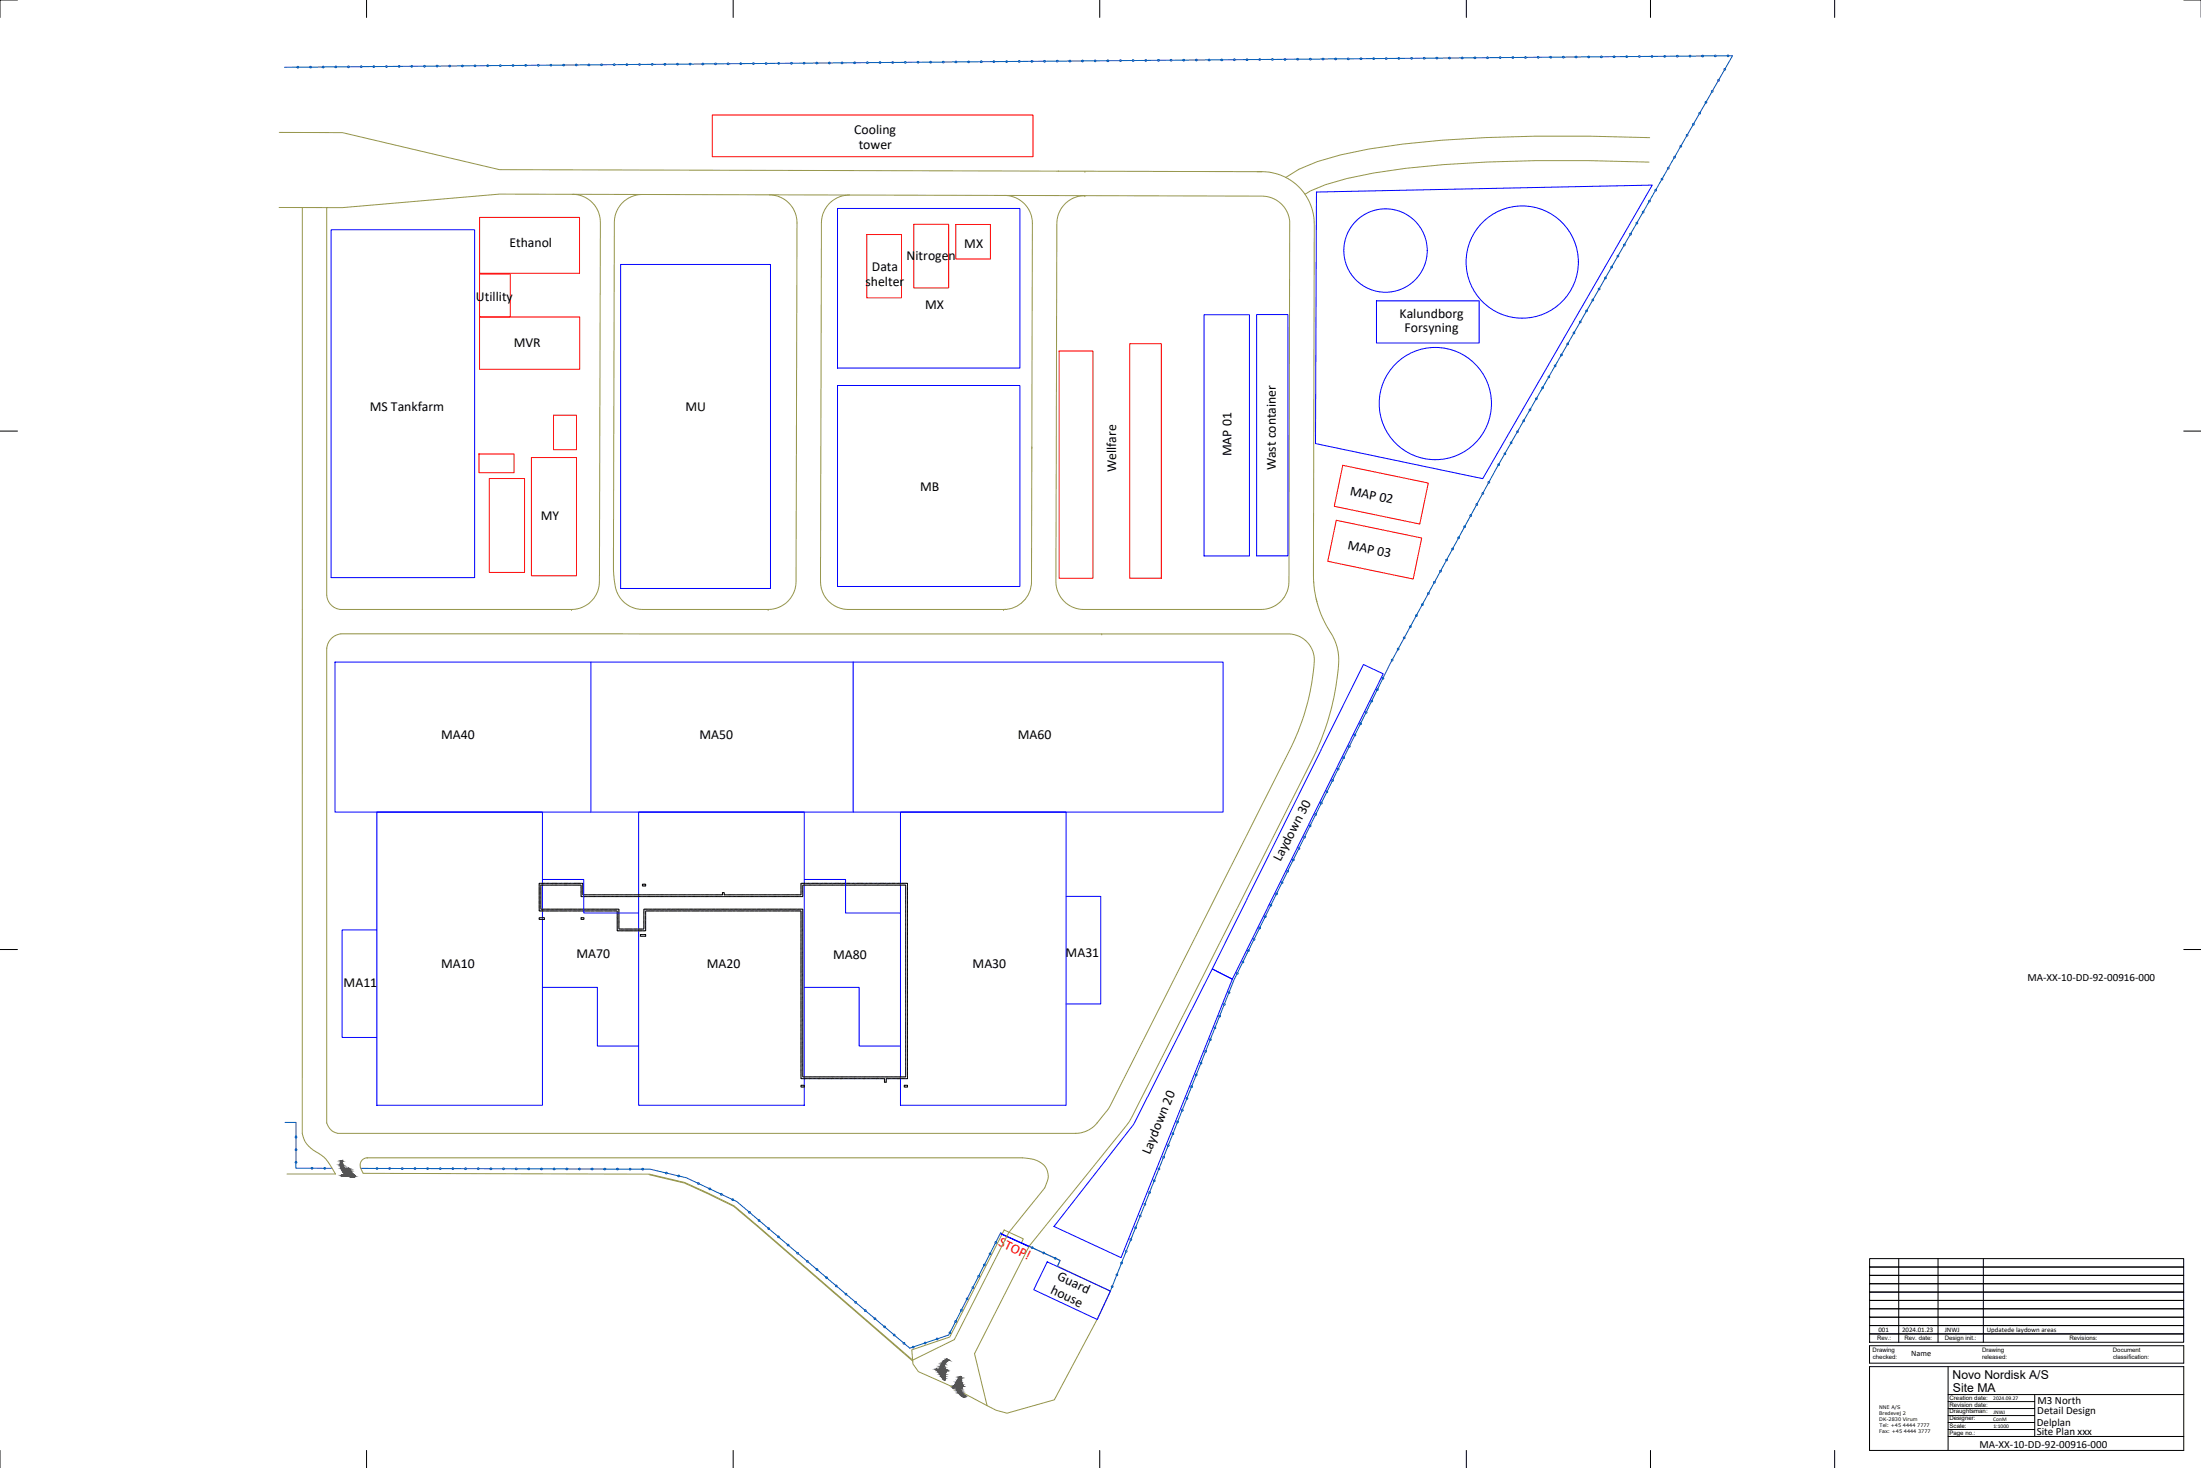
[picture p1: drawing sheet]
<svg xmlns="http://www.w3.org/2000/svg" width="1261mm" height="841mm" viewBox="0 0 1261 841" stroke-linecap="round" stroke-linejoin="round" font-family="sans-serif">
<!-- layer: A09-S- - -->
<g fill="none" stroke="#000" stroke-width=".57">
<path d="M10 0h-10v10M210 0v10M420 0v10M630 0v10M840 0v10M945 0v10M1051 0v10M1251 0h10M0 247h10M1251 247h10M0 544h10M1251 544h10"/>
<path d="M0 831v10M210 831v10M420 831v10M630 831v10M840 831v10M945 831v10M1051 831v10"/>
</g>
<!-- layer: A09-H- - -->
<g fill="none" stroke="#000" stroke-width=".57">
<path d="M1071 735h180v5h-180zM1071 731h180v4h-180zM1071 726h180v5h-180zM1071 721h180v5h-180zM1088 721v48M1110 721v48M1136 721v48M1071 759h180v5h-180zM1071 755h180v4h-180zM1071 750h180v5h-180zM1071 745h180v5h-180zM1071 740h180v5h-180z"/>
<path d="M1071 771h180v10h-180zM1071 764h180v5h-180zM1071 783h180v48h-180zM1116 799h135M1116 783v48M1166 799v24M1116 815h50M1116 819h50M1116 811h50M1116 807h50M1116 803h50M1116 823h135"/>
</g>
<!-- layer: 0 -->
<g fill="none" stroke="#00f" stroke-width=".57">
<path d="M480 119h104v92h-104zM754 110l192-4-97 168-95-20zM190 132h82v199h-82zM356 152h85v185h-85zM789 172h58v25h-58zM690 180h26v139h-26zM720 180h18v138h-18zM480 221h104v115h-104zM192 379h509v86h-509zM338 379v86M489 379v86M781 381l11 5-86 175-12-6z"/>
<path d="M216 465h95v168h-95zM366 465h95v168h-95zM516 465h95v168h-95zM311 504h23v19h32M461 504h23v19h32M611 514h20v61h-20M216 533h-20v61h20M694 555l12 6-64 160-38-18 45-59zM311 566h31v33h24M461 566h31v33h24M573 707l16 7zM600 723l36 17-7 16-37-17z"/>
<circle cx="794" cy="144" r="24"/>
<circle cx="872" cy="150" r="32"/>
<circle cx="822" cy="231" r="32"/>
</g>
<!-- layer: A402- - VejSide -->
<g fill="none" stroke="#95954a" stroke-width=".57">
<path d="M160 76h36l90 21 437 1a30 30 0 0 1 16 5 30 30 0 0 1 14 23l-1 205 1 7 2 7 2 8 3 5a34 34 0 0 1 6 29 152 152 0 0 1-18 55l-101 201-58 71M945 79a975 975 0 0 0-141 4 192 192 0 0 0-60 14l-7 5M606 98h.1M621 98h.1M720 98h3M945 93a967 967 0 0 0-140 3 179 179 0 0 0-54 13l-3 2M173 119v530l3 6 3 4 8 5 5 9h-28M187 119v222a9 9 0 0 0 10 8h130M328 111a17 17 0 0 1 16 20l-1 194a33 33 0 0 1-2 16 16 16 0 0 1-14 8M368 111a17 17 0 0 0-16 20l-1 188a43 43 0 0 0 4 23 16 16 0 0 0 15 7h70M441 112a17 17 0 0 1 16 20l-1 193a31 31 0 0 1-2 16 16 16 0 0 1-14 8M487 112a17 17 0 0 0-16 20l-1 203a16 16 0 0 0 17 14h88"/>
<path d="M575 112a16 16 0 0 1 16 16v205a16 16 0 0 1-16 16M621 112h.1M621 112a16 16 0 0 0-16 16v205v4a17 17 0 0 0 20 12h97a16 16 0 0 0 13-6l2-4 1-6 1-206-1-4-3-5-3-3-4-2-5-1-437-1-90 8h-36M591 256v1M753 333v1M327 349h.1M440 349h.1M575 349h1zM575 349h.1M754 343v2M195 363h544a15 15 0 0 1 14 16 138 138 0 0 1-17 57l-100 198-8 9M195 363a9 9 0 0 0-8 8v272l2 3 1 2 4 1h423"/>
<path d="M631 363h.1M629 643a16 16 0 0 1-13 6M210 663h376l6 1 5 3 3 3v4l-2 7-20 25-31 61-24 12-102-88-29-14-20-4-164-1-2-3M211 663a4 4 0 0 0-4 6M372 673l20 5 28 13 103 89M575 705l11 5-1 2 22 10-1 3 30 15-8 16-24 46-27 8-6-2-6-3a303 303 0 0 0-39-19l-3-5-1-8 22-7zM589 714l-31 62 7 29"/>
</g>
<!-- layer: A204_Hegn -->
<g fill="none" stroke="#005cb8" stroke-width=".57">
<path d="M170 38l-7 1M177 38h-6M185 38h-7M192 38h-6M199 38h-6M206 38h-6M214 38h-7M221 38h-6M228 38h-6M235 38h-6M243 38h-7M250 38h-6"/>
<path d="M257 38h-6M264 38h-6M272 38h-7M279 38h-6M286 38h-6M293 38h-6M301 37l-7 1M308 37h-6M315 37h-6M322 37h-6M330 37h-7M337 37h-6"/>
<path d="M344 37h-6M351 37h-6M359 37h-7M366 37h-6M373 37h-6M380 37h-6M388 37h-7M395 37h-6M402 37h-6M409 37h-6M417 37h-7M424 36l-6 1"/>
<path d="M431 36h-6M438 36h-6M446 36h-7M453 36h-6M460 36h-6M467 36h-6M475 36h-7M482 36h-6M489 36h-6M496 36h-6M504 36h-7M511 36h-6"/>
<path d="M518 36h-6M525 36h-6M533 36h-7M540 36h-6M547 35l-6 1M554 35h-6M562 35h-7M569 35h-6M576 35h-6M583 35h-6M591 35h-7M598 35h-6"/>
<path d="M605 35h-6M612 35h-6M620 35h-7M627 35h-6M634 35h-6M641 35h-6M649 35h-7M656 35h-6M663 35h-6M670 35h-6M678 34l-7 1M685 34h-6"/>
<path d="M692 34h-6M699 34h-6M707 34h-7M714 34h-6M721 34h-6M728 34h-6M736 34h-7M743 34h-6M750 34h-6M757 34h-6M765 34h-7M772 34h-6"/>
<path d="M779 34h-6M786 34h-6M794 34h-7M801 33l-6 1M808 33h-6M815 33h-6M823 33h-7M830 33h-6M837 33h-6M844 33h-6M852 33h-7M859 33h-6"/>
<path d="M866 33h-6M873 33h-6M881 33h-7M888 33h-6M895 33h-6M902 33h-6M910 33h-7M917 33h-6M924 32l-6 1M931 32h-6M939 32h-7M946 32h-6"/>
<path d="M953 32h-6M960 32h-6M968 32h-7M975 32h-6M982 32h-6M989 32h-6M990 32h2l-4 7M977 59l-3 5M981 53l-4 5M984 46l-3 6M988 40l-3 6M966 78l-3 5"/>
<path d="M970 72l-3 5M973 65l-3 6M955 97l-3 5M959 90l-3 6M963 84l-4 6M945 116l-4 5M948 109l-3 6M952 103l-3 6M934 135l-3 5M937 128l-3 6M941 122l-3 5M919 160l-3 5"/>
<path d="M923 153l-3 6M927 147l-4 6M930 141l-3 5M909 179l-4 5M912 172l-3 6M916 166l-3 5M898 197l-3 6M901 191l-3 6M905 185l-3 5M887 216l-3 6M891 210l-4 5M894 204l-3 5"/>
<path d="M876 235l-3 6M880 229l-3 5M883 223l-3 5M865 254l-3 6M869 248l-3 5M873 242l-4 5M853 277l-3 5M858 267l-5 9M862 260l-3 6M842 296l-3 5M846 289l-3 6M849 283l-3 6"/>
<path d="M832 315l-3 5M835 309l-3 5M839 302l-3 6M821 334l-3 6M825 328l-3 5M828 321l-3 6M808 359l-3 6M811 353l-3 6M815 347l-3 5M818 340l-3 6M797 379l-5 9M801 372l-3 6"/>
<path d="M804 366l-3 5M789 396l-3 5M792 389l-3 6M779 415l-3 6M782 409l-2 5M786 402l-3 6M769 435l-2 5M773 428l-3 6M776 422l-3 5M760 454l-3 6M763 448l-3 5M766 441l-2 6"/>
<path d="M750 474l-3 5M753 467l-2 6M757 461l-3 5M737 500l-2 5M741 493l-3 6M744 487l-3 5M747 480l-3 6M728 519l-3 6M731 513l-3 5M734 506l-3 6M718 539l-3 5M721 532l-2 6"/>
<path d="M725 526l-3 5M709 558l-5 10M712 552l-3 5M715 545l-3 6M701 576l-2 6M704 569l-2 6M693 596l-2 6M696 589l-3 6M698 583l-2 5M685 616l-2 6M688 610l-3 5M690 603l-2 6"/>
<path d="M677 636l-2 6M680 630l-3 6M682 623l-2 6M163 643h7v8M170 659v6M170 652v6M669 657l-2 6M672 650l-3 6M674 643l-2 6M170 666v3h8M179 669h7M187 669h3"/>
<path d="M207 669h8M216 669h7M224 669h6M231 669h6M238 669h6M245 669l7 1M253 670h6M260 670h6M267 670h6M274 670h7M282 670h6M289 670h6"/>
<path d="M296 670h6M303 670h7M311 670h6M318 670h6M325 670h6M332 670h7M340 670h6M347 670h6M354 670h6M361 670h7M369 670h3l9 2M382 672l6 2"/>
<path d="M389 674l4 1 7 3M401 678l5 3M661 677l-2 6M664 670l-3 6M666 663l-2 6M407 681l6 3M414 684l5 3M420 687l2 1 7 6M430 695l4 4M435 700l5 4M653 697l-2 6M656 690l-3 6"/>
<path d="M658 684l-2 5M441 704l5 4M446 709l5 4M452 714l5 4M457 718l5 4M567 719l-3 5M570 712l-3 6M573 706l-2 5M589 714l2 1M592 715l5 3M598 718l6 3M645 717l-2 6"/>
<path d="M648 711l-3 5M650 704l-2 6M463 723l5 4M468 728l5 4M474 732l5 4M479 737l5 4M557 738l-3 6M560 732l-3 5M564 725l-3 6M605 721l2 1-1 4M637 738l-1 2M640 731l-3 6"/>
<path d="M642 724l-2 6M485 742l5 4M491 746l4 4M496 751l5 4M502 756l4 4M547 757l-3 6M550 751l-2 6M554 745l-3 5M507 760l5 4M513 765l4 4M518 770l3 2h2M529 770l-5 2"/>
<path d="M536 767l-6 2M544 764l-1 1-6 2"/>
<circle cx="171" cy="39" r=".5"/>
<circle cx="178" cy="38" r=".5"/>
<circle cx="185" cy="38" r=".5"/>
<circle cx="192" cy="38" r=".5"/>
<circle cx="200" cy="38" r=".5"/>
<circle cx="207" cy="38" r=".5"/>
<circle cx="214" cy="38" r=".5"/>
<circle cx="221" cy="38" r=".5"/>
<circle cx="229" cy="38" r=".5"/>
<circle cx="236" cy="38" r=".5"/>
<circle cx="243" cy="38" r=".5"/>
<circle cx="250" cy="38" r=".5"/>
<circle cx="258" cy="38" r=".5"/>
<circle cx="265" cy="38" r=".5"/>
<circle cx="272" cy="38" r=".5"/>
<circle cx="279" cy="38" r=".5"/>
<circle cx="287" cy="38" r=".5"/>
<circle cx="294" cy="38" r=".5"/>
<circle cx="301" cy="37" r=".5"/>
<circle cx="308" cy="37" r=".5"/>
<circle cx="316" cy="37" r=".5"/>
<circle cx="323" cy="37" r=".5"/>
<circle cx="330" cy="37" r=".5"/>
<circle cx="337" cy="37" r=".5"/>
<circle cx="345" cy="37" r=".5"/>
<circle cx="352" cy="37" r=".5"/>
<circle cx="359" cy="37" r=".5"/>
<circle cx="366" cy="37" r=".5"/>
<circle cx="374" cy="37" r=".5"/>
<circle cx="381" cy="37" r=".5"/>
<circle cx="388" cy="37" r=".5"/>
<circle cx="395" cy="37" r=".5"/>
<circle cx="403" cy="37" r=".5"/>
<circle cx="410" cy="37" r=".5"/>
<circle cx="417" cy="37" r=".5"/>
<circle cx="424" cy="36" r=".5"/>
<circle cx="432" cy="36" r=".5"/>
<circle cx="439" cy="36" r=".5"/>
<circle cx="446" cy="36" r=".5"/>
<circle cx="453" cy="36" r=".5"/>
<circle cx="461" cy="36" r=".5"/>
<circle cx="468" cy="36" r=".5"/>
<circle cx="475" cy="36" r=".5"/>
<circle cx="482" cy="36" r=".5"/>
<circle cx="490" cy="36" r=".5"/>
<circle cx="497" cy="36" r=".5"/>
<circle cx="504" cy="36" r=".5"/>
<circle cx="511" cy="36" r=".5"/>
<circle cx="519" cy="36" r=".5"/>
<circle cx="526" cy="36" r=".5"/>
<circle cx="533" cy="36" r=".5"/>
<circle cx="540" cy="36" r=".5"/>
<circle cx="548" cy="35" r=".5"/>
<circle cx="555" cy="35" r=".5"/>
<circle cx="562" cy="35" r=".5"/>
<circle cx="569" cy="35" r=".5"/>
<circle cx="577" cy="35" r=".5"/>
<circle cx="584" cy="35" r=".5"/>
<circle cx="591" cy="35" r=".5"/>
<circle cx="598" cy="35" r=".5"/>
<circle cx="606" cy="35" r=".5"/>
<circle cx="613" cy="35" r=".5"/>
<circle cx="620" cy="35" r=".5"/>
<circle cx="627" cy="35" r=".5"/>
<circle cx="635" cy="35" r=".5"/>
<circle cx="642" cy="35" r=".5"/>
<circle cx="649" cy="35" r=".5"/>
<circle cx="656" cy="35" r=".5"/>
<circle cx="664" cy="35" r=".5"/>
<circle cx="671" cy="35" r=".5"/>
<circle cx="678" cy="34" r=".5"/>
<circle cx="685" cy="34" r=".5"/>
<circle cx="693" cy="34" r=".5"/>
<circle cx="700" cy="34" r=".5"/>
<circle cx="707" cy="34" r=".5"/>
<circle cx="714" cy="34" r=".5"/>
<circle cx="722" cy="34" r=".5"/>
<circle cx="729" cy="34" r=".5"/>
<circle cx="736" cy="34" r=".5"/>
<circle cx="743" cy="34" r=".5"/>
<circle cx="751" cy="34" r=".5"/>
<circle cx="758" cy="34" r=".5"/>
<circle cx="765" cy="34" r=".5"/>
<circle cx="772" cy="34" r=".5"/>
<circle cx="780" cy="34" r=".5"/>
<circle cx="787" cy="34" r=".5"/>
<circle cx="794" cy="34" r=".5"/>
<circle cx="801" cy="33" r=".5"/>
<circle cx="809" cy="33" r=".5"/>
<circle cx="816" cy="33" r=".5"/>
<circle cx="823" cy="33" r=".5"/>
<circle cx="830" cy="33" r=".5"/>
<circle cx="838" cy="33" r=".5"/>
<circle cx="845" cy="33" r=".5"/>
<circle cx="852" cy="33" r=".5"/>
<circle cx="859" cy="33" r=".5"/>
<circle cx="867" cy="33" r=".5"/>
<circle cx="874" cy="33" r=".5"/>
<circle cx="881" cy="33" r=".5"/>
<circle cx="888" cy="33" r=".5"/>
<circle cx="896" cy="33" r=".5"/>
<circle cx="903" cy="33" r=".5"/>
<circle cx="910" cy="33" r=".5"/>
<circle cx="917" cy="33" r=".5"/>
<circle cx="925" cy="32" r=".5"/>
<circle cx="932" cy="32" r=".5"/>
<circle cx="939" cy="32" r=".5"/>
<circle cx="946" cy="32" r=".5"/>
<circle cx="954" cy="32" r=".5"/>
<circle cx="961" cy="32" r=".5"/>
<circle cx="968" cy="32" r=".5"/>
<circle cx="975" cy="32" r=".5"/>
<circle cx="983" cy="32" r=".5"/>
<circle cx="988" cy="40" r=".5"/>
<circle cx="990" cy="32" r=".5"/>
<circle cx="977" cy="59" r=".5"/>
<circle cx="981" cy="52" r=".5"/>
<circle cx="984" cy="46" r=".5"/>
<circle cx="966" cy="77" r=".5"/>
<circle cx="970" cy="71" r=".5"/>
<circle cx="974" cy="65" r=".5"/>
<circle cx="956" cy="96" r=".5"/>
<circle cx="959" cy="90" r=".5"/>
<circle cx="963" cy="84" r=".5"/>
<circle cx="945" cy="115" r=".5"/>
<circle cx="948" cy="109" r=".5"/>
<circle cx="952" cy="103" r=".5"/>
<circle cx="934" cy="134" r=".5"/>
<circle cx="938" cy="128" r=".5"/>
<circle cx="941" cy="122" r=".5"/>
<circle cx="920" cy="159" r=".5"/>
<circle cx="923" cy="153" r=".5"/>
<circle cx="927" cy="147" r=".5"/>
<circle cx="930" cy="140" r=".5"/>
<circle cx="909" cy="178" r=".5"/>
<circle cx="912" cy="172" r=".5"/>
<circle cx="916" cy="166" r=".5"/>
<circle cx="898" cy="197" r=".5"/>
<circle cx="902" cy="191" r=".5"/>
<circle cx="905" cy="184" r=".5"/>
<circle cx="887" cy="216" r=".5"/>
<circle cx="891" cy="210" r=".5"/>
<circle cx="894" cy="203" r=".5"/>
<circle cx="876" cy="235" r=".5"/>
<circle cx="880" cy="228" r=".5"/>
<circle cx="884" cy="222" r=".5"/>
<circle cx="862" cy="260" r=".5"/>
<circle cx="866" cy="254" r=".5"/>
<circle cx="869" cy="247" r=".5"/>
<circle cx="873" cy="241" r=".5"/>
<circle cx="853" cy="276" r=".5"/>
<circle cx="858" cy="266" r=".5"/>
<circle cx="842" cy="295" r=".5"/>
<circle cx="846" cy="289" r=".5"/>
<circle cx="849" cy="283" r=".5"/>
<circle cx="832" cy="315" r=".5"/>
<circle cx="836" cy="308" r=".5"/>
<circle cx="839" cy="302" r=".5"/>
<circle cx="822" cy="334" r=".5"/>
<circle cx="825" cy="327" r=".5"/>
<circle cx="829" cy="321" r=".5"/>
<circle cx="808" cy="359" r=".5"/>
<circle cx="811" cy="353" r=".5"/>
<circle cx="815" cy="346" r=".5"/>
<circle cx="818" cy="340" r=".5"/>
<circle cx="797" cy="378" r=".5"/>
<circle cx="801" cy="372" r=".5"/>
<circle cx="804" cy="365" r=".5"/>
<circle cx="789" cy="395" r=".5"/>
<circle cx="792" cy="389" r=".5"/>
<circle cx="779" cy="415" r=".5"/>
<circle cx="783" cy="408" r=".5"/>
<circle cx="786" cy="402" r=".5"/>
<circle cx="770" cy="434" r=".5"/>
<circle cx="773" cy="428" r=".5"/>
<circle cx="776" cy="421" r=".5"/>
<circle cx="760" cy="454" r=".5"/>
<circle cx="763" cy="447" r=".5"/>
<circle cx="767" cy="441" r=".5"/>
<circle cx="747" cy="480" r=".5"/>
<circle cx="751" cy="473" r=".5"/>
<circle cx="754" cy="467" r=".5"/>
<circle cx="757" cy="460" r=".5"/>
<circle cx="738" cy="499" r=".5"/>
<circle cx="741" cy="493" r=".5"/>
<circle cx="744" cy="486" r=".5"/>
<circle cx="728" cy="519" r=".5"/>
<circle cx="731" cy="512" r=".5"/>
<circle cx="734" cy="506" r=".5"/>
<circle cx="718" cy="538" r=".5"/>
<circle cx="722" cy="532" r=".5"/>
<circle cx="725" cy="525" r=".5"/>
<circle cx="709" cy="558" r=".5"/>
<circle cx="712" cy="551" r=".5"/>
<circle cx="715" cy="545" r=".5"/>
<circle cx="701" cy="575" r=".5"/>
<circle cx="704" cy="569" r=".5"/>
<circle cx="693" cy="596" r=".5"/>
<circle cx="696" cy="589" r=".5"/>
<circle cx="699" cy="582" r=".5"/>
<circle cx="685" cy="616" r=".5"/>
<circle cx="688" cy="609" r=".5"/>
<circle cx="691" cy="602" r=".5"/>
<circle cx="677" cy="636" r=".5"/>
<circle cx="680" cy="629" r=".5"/>
<circle cx="683" cy="623" r=".5"/>
<circle cx="170" cy="659" r=".5"/>
<circle cx="170" cy="651" r=".5"/>
<circle cx="669" cy="656" r=".5"/>
<circle cx="672" cy="650" r=".5"/>
<circle cx="675" cy="643" r=".5"/>
<circle cx="170" cy="666" r=".5"/>
<circle cx="179" cy="669" r=".5"/>
<circle cx="186" cy="669" r=".5"/>
<circle cx="216" cy="669" r=".5"/>
<circle cx="223" cy="669" r=".5"/>
<circle cx="230" cy="669" r=".5"/>
<circle cx="238" cy="669" r=".5"/>
<circle cx="245" cy="669" r=".5"/>
<circle cx="252" cy="670" r=".5"/>
<circle cx="259" cy="670" r=".5"/>
<circle cx="267" cy="670" r=".5"/>
<circle cx="274" cy="670" r=".5"/>
<circle cx="281" cy="670" r=".5"/>
<circle cx="288" cy="670" r=".5"/>
<circle cx="296" cy="670" r=".5"/>
<circle cx="303" cy="670" r=".5"/>
<circle cx="310" cy="670" r=".5"/>
<circle cx="317" cy="670" r=".5"/>
<circle cx="325" cy="670" r=".5"/>
<circle cx="332" cy="670" r=".5"/>
<circle cx="339" cy="670" r=".5"/>
<circle cx="346" cy="670" r=".5"/>
<circle cx="354" cy="670" r=".5"/>
<circle cx="361" cy="670" r=".5"/>
<circle cx="368" cy="670" r=".5"/>
<circle cx="382" cy="672" r=".5"/>
<circle cx="389" cy="674" r=".5"/>
<circle cx="400" cy="678" r=".5"/>
<circle cx="661" cy="676" r=".5"/>
<circle cx="664" cy="670" r=".5"/>
<circle cx="667" cy="663" r=".5"/>
<circle cx="407" cy="681" r=".5"/>
<circle cx="413" cy="684" r=".5"/>
<circle cx="420" cy="687" r=".5"/>
<circle cx="429" cy="695" r=".5"/>
<circle cx="435" cy="699" r=".5"/>
<circle cx="653" cy="697" r=".5"/>
<circle cx="656" cy="690" r=".5"/>
<circle cx="659" cy="683" r=".5"/>
<circle cx="440" cy="704" r=".5"/>
<circle cx="446" cy="709" r=".5"/>
<circle cx="451" cy="713" r=".5"/>
<circle cx="457" cy="718" r=".5"/>
<circle cx="567" cy="718" r=".5"/>
<circle cx="570" cy="712" r=".5"/>
<circle cx="591" cy="715" r=".5"/>
<circle cx="598" cy="718" r=".5"/>
<circle cx="645" cy="717" r=".5"/>
<circle cx="648" cy="710" r=".5"/>
<circle cx="650" cy="703" r=".5"/>
<circle cx="463" cy="723" r=".5"/>
<circle cx="468" cy="727" r=".5"/>
<circle cx="474" cy="732" r=".5"/>
<circle cx="479" cy="737" r=".5"/>
<circle cx="557" cy="738" r=".5"/>
<circle cx="561" cy="731" r=".5"/>
<circle cx="564" cy="725" r=".5"/>
<circle cx="604" cy="721" r=".5"/>
<circle cx="637" cy="737" r=".5"/>
<circle cx="640" cy="730" r=".5"/>
<circle cx="642" cy="724" r=".5"/>
<circle cx="485" cy="741" r=".5"/>
<circle cx="490" cy="746" r=".5"/>
<circle cx="496" cy="751" r=".5"/>
<circle cx="501" cy="756" r=".5"/>
<circle cx="547" cy="757" r=".5"/>
<circle cx="551" cy="751" r=".5"/>
<circle cx="554" cy="744" r=".5"/>
<circle cx="507" cy="760" r=".5"/>
<circle cx="512" cy="765" r=".5"/>
<circle cx="518" cy="770" r=".5"/>
<circle cx="523" cy="772" r=".5"/>
<circle cx="530" cy="769" r=".5"/>
<circle cx="537" cy="767" r=".5"/>
<circle cx="544" cy="764" r=".5"/>
</g>
<g fill="none" stroke="#000" stroke-width=".57">
<path d="M309 507v14M309 506h.1M309 506h24M333 514h.1M333 507h-23v13M333 507v6M334 506h.1M334 506v7M368 507v1M368 507h.1M369 507h1M370 507l-1 1"/>
<path d="M414 511v2h-80M414 511h1v2h43M459 506v7M459 506h.1M459 506h61M460 514h-127M460 507v6M460 507h.1M460 507h59v110M520 507v110M309 526v1h2M309 522h.1"/>
<path d="M309 522h44M310 521h.1M310 521h44M311 526h-2M312 526h.1M312 526v1M333 526l1 1M334 526h-1M334 526h.1M334 526v1M353 522h1M354 533h15"/>
<path d="M354 522v11M354 521h1M355 532h.1M355 521v11M355 532h13M367 536h2M369 532h.1M369 521v11M369 521h.1M369 521h91M369 535h-2v1M370 535v1"/>
<path d="M370 536h.1M370 533h.1M370 522v11M370 522h.1M370 522h88M459 522h.1M459 522v96M460 521v96M459 618h.1M460 617h.1M519 617h-59M520 618h-12v2h-1v-2h-48"/>
<path d="M459 622v1M459 622h.1M459 622h1M459 623h1M460 622h1M461 622l-1 1M518 622v1M518 622h.1M519 622h1M520 622v1h-1"/>
</g>
<!-- layer: cad-block.com -->
<g fill="#545454" stroke="#545454" stroke-width=".57">
<path d="M547 794h1z"/>
<path d="M546 794h1z"/>
<path d="M551 800h1z"/>
<path d="M551 800h2h-1z"/>
<path d="M542 779h1z"/>
<path d="M541 790v1z"/>
<path d="M195 665h1z"/>
<path d="M199 670h1z"/>
<path d="M197 673h1z"/>
<path d="M197 673h6z"/>
<path d="M196 674h1z"/>
<path d="M199 674h4z"/>
<path d="M202 674h1z"/>
<path d="M550 789h1zM550 789h1z"/>
<path d="M550 789h1zM550 789h1z"/>
<path d="M550 789h1zM550 789h1z"/>
<path d="M549 789h2zM549 789h2z"/>
<path d="M549 789l2 1zM549 789l2 1z"/>
<path d="M549 790h2zM549 790h2h-2z"/>
<path d="M549 790l2 1zM549 790l2 1z"/>
<path d="M548 791l3 1v-1zM548 791l3 1h-3z"/>
<path d="M548 792h3zM548 792h3z"/>
<path d="M548 792l3 1v-1zM548 792l3 1h-4z"/>
<path d="M547 793h4zM547 793h4z"/>
<path d="M547 793l4 1v-1zM547 793l4 1h-4z"/>
<path d="M547 794h1zM547 794h1z"/>
<path d="M548 794h3zM548 794h3z"/>
<path d="M547 794h1zM547 794h1z"/>
<path d="M548 794h4zM548 794h4z"/>
<path d="M547 794h1zM547 794h1z"/>
<path d="M548 794h4zM548 794h4z"/>
<path d="M547 794h1zM547 794h1z"/>
<path d="M548 794h4zM548 794h4z"/>
<path d="M547 794h1zM547 794h1z"/>
<path d="M548 794h4zM548 794h4z"/>
<path d="M547 794h1zM547 794h1z"/>
<path d="M548 794h4zM548 794h4z"/>
<path d="M547 794h1zM547 794h1z"/>
<path d="M548 794h4zM548 794h4z"/>
<path d="M548 794h4zM548 794h4z"/>
<path d="M547 794h1zM547 794h1z"/>
<path d="M548 794h4zM548 794h4z"/>
<path d="M550 794h2zM550 794h2z"/>
<path d="M548 794h2zM548 794h2z"/>
<path d="M550 794h2zM550 794h2z"/>
<path d="M548 794h2zM548 794h2z"/>
<path d="M550 794h2zM550 794h2z"/>
<path d="M548 794h2zM548 794h2z"/>
<path d="M550 794h2zM550 794h2z"/>
<path d="M548 794h2zM548 794h2z"/>
<path d="M550 794h2zM550 794h2z"/>
<path d="M548 794h2zM548 794h2z"/>
<path d="M550 794h2zM550 794h2z"/>
<path d="M548 794h2zM548 794h2z"/>
<path d="M550 794h2zM550 794h2z"/>
<path d="M548 794h2zM548 794h2zM548 794h2zM548 794h2zM548 794h2zM548 794h2z"/>
<path d="M547 794h1zM547 794h1z"/>
<path d="M550 794h2zM550 794h2z"/>
<path d="M550 794h2zM550 794h2z"/>
<path d="M546 794h1zM546 794h1z"/>
<path d="M546 794h1zM546 794h1z"/>
<path d="M550 794h2zM550 794h2z"/>
<path d="M550 794h2zM550 794h2z"/>
<path d="M546 794h1zM546 794h1z"/>
<path d="M550 794h2zM550 794h2z"/>
<path d="M546 794h1zM546 794h1z"/>
<path d="M546 794h1zM546 794h1z"/>
<path d="M546 794h1zM546 794h1z"/>
<path d="M546 794h1zM546 794h1z"/>
<path d="M546 794h1zM546 794h1zM546 794h1zM546 794h1z"/>
<path d="M550 794h2zM550 794l1 1z"/>
<path d="M548 794l2 1v-1zM548 794l2 1h-2z"/>
<path d="M550 795h1zM550 795h1z"/>
<path d="M548 795h2zM548 795h2z"/>
<path d="M548 795h2zM548 795h2h-2z"/>
<path d="M548 795l2 1v-1zM548 795l2 1h-2z"/>
<path d="M548 796l2 1v-1zM548 796l2 1h-2z"/>
<path d="M548 797h3h-1zM548 797h3h-2z"/>
<path d="M549 797l2 1v-1zM549 797l2 1h-2z"/>
<path d="M549 798h2zM549 798h2z"/>
<path d="M549 798h2zM549 798h2h-2z"/>
<path d="M549 798h2zM549 798h2z"/>
<path d="M549 798l3 1-1-1zM549 798l3 1h-2z"/>
<path d="M550 799h2zM550 799h2z"/>
<path d="M550 799l3 1zM550 799l3 1z"/>
<path d="M551 800h2zM551 800h2zM551 800h2zM551 800h2z"/>
<path d="M542 779h1zM541 779h1h1z"/>
<path d="M541 779h2zM541 779h2z"/>
<path d="M541 779h2zM541 780h2z"/>
<path d="M541 780h1h1zM540 780h1h1z"/>
<path d="M540 780h2zM540 780h2z"/>
<path d="M540 780l2 1v-1zM540 780l2 1h-2z"/>
<path d="M540 781h2zM540 781h1z"/>
<path d="M540 781h1zM540 781h1h-2z"/>
<path d="M539 781l2 1v-1zM539 781l2 1h-2z"/>
<path d="M539 782h2zM539 782h2z"/>
<path d="M539 782l2 1v-1zM539 782l2 1h-2z"/>
<path d="M539 783h2zM539 783h2h-2z"/>
<path d="M539 783l2 1v-1zM539 783l2 1h-3z"/>
<path d="M538 784h2h1zM538 784h2h-2z"/>
<path d="M541 784h1zM541 784h1z"/>
<path d="M541 784l1 1zM541 784l1 1z"/>
<path d="M541 785h1zM541 785h1z"/>
<path d="M536 785h1zM536 785h1z"/>
<path d="M536 785h1zM536 785h1zM536 785h1zM536 785h1z"/>
<path d="M536 785h1zM536 785h1z"/>
<path d="M536 785h1zM536 785h1zM536 785h1zM536 785h1z"/>
<path d="M541 785h1zM541 785h1z"/>
<path d="M536 785h1zM536 785h1z"/>
<path d="M538 784l2 1v-1zM538 784l2 1h-2z"/>
<path d="M536 785h1zM536 785h1zM536 785h1zM536 785h1z"/>
<path d="M536 785h1zM536 785h1z"/>
<path d="M541 785h1zM541 785h1z"/>
<path d="M541 785h1zM541 785h1z"/>
<path d="M536 785h1zM536 785h1z"/>
<path d="M537 785h1zM537 785h1z"/>
<path d="M541 785h1zM541 785h1z"/>
<path d="M537 785h1zM537 785h1z"/>
<path d="M541 785h1zM541 785h1z"/>
<path d="M537 785h1zM537 785h1z"/>
<path d="M537 785h1zM537 785h1z"/>
<path d="M537 785h1zM537 785h1z"/>
<path d="M537 785h1zM537 785h1z"/>
<path d="M538 785h2zM538 785h2h-2zM538 785h2zM538 785h2z"/>
<path d="M541 785h1zM541 785h1h-2z"/>
<path d="M538 785h2zM538 785h2z"/>
<path d="M540 785h2zM540 785h2z"/>
<path d="M538 785l2 1zM538 785l2 1z"/>
<path d="M540 785l2 1zM540 785l2 1z"/>
<path d="M538 786h2zM538 786h2z"/>
<path d="M540 786h2zM540 786h2z"/>
<path d="M538 786h2zM538 786h2z"/>
<path d="M540 786h2zM540 786h2z"/>
<path d="M538 786h2zM538 786h2z"/>
<path d="M540 786h2zM540 786h2z"/>
<path d="M538 786h2zM538 786h2z"/>
<path d="M540 786h2zM540 786h2z"/>
<path d="M538 786h2zM538 786h2z"/>
<path d="M540 786h2zM540 786h2z"/>
<path d="M538 786h2zM538 786h2z"/>
<path d="M537 785l1 1zM537 785l1 1z"/>
<path d="M538 786h4zM538 786h4z"/>
<path d="M538 786h4zM538 786h4zM538 786h4zM538 786h4z"/>
<path d="M537 786h1zM537 786h1z"/>
<path d="M538 786h4zM538 786h4z"/>
<path d="M537 786h1zM537 786h1z"/>
<path d="M538 786h4zM538 786h4z"/>
<path d="M537 786h1zM537 786h1z"/>
<path d="M538 786h4zM538 786h4z"/>
<path d="M537 786h1zM537 786h1zM537 786h1zM537 786h1z"/>
<path d="M538 786h4zM538 786h4z"/>
<path d="M537 786h1zM537 786h1z"/>
<path d="M538 786h4zM538 786h4z"/>
<path d="M537 786h1zM537 786h1z"/>
<path d="M538 786h4zM538 786h4zM538 786h4zM538 786h4z"/>
<path d="M537 786h1zM537 786h1z"/>
<path d="M537 786h5zM537 786h5h-4zM538 786h4zM538 786h4z"/>
<path d="M538 786l4 1v-1zM538 786l4 1h-4z"/>
<path d="M538 787h4zM538 787l4 1z"/>
<path d="M538 788h3h1zM538 788h3h-2z"/>
<path d="M539 788l2 1v-1zM539 788l2 1z"/>
<path d="M539 789l2 1v-1zM539 789l2 1h-1z"/>
<path d="M540 790h1zM540 790h1z"/>
<path d="M540 790h1zM540 790h1z"/>
<path d="M540 790h1zM540 790h1z"/>
<path d="M540 790h1zM540 790h1z"/>
<path d="M195 665h1zM195 665h1z"/>
<path d="M195 665h1zM195 665l1 1z"/>
<path d="M195 666h1zM195 666h1h-1z"/>
<path d="M195 666h1zM195 666h1z"/>
<path d="M195 666l1 1v-1zM195 666l1 1h-1z"/>
<path d="M195 667l1 1zM195 667l1 1h-1z"/>
<path d="M195 668h2zM195 668h2z"/>
<path d="M195 668l2 1v-1zM195 668l2 1h-2zM195 669h2zM195 669h2z"/>
<path d="M195 669l3 1-1-1zM195 669l3 1h-3z"/>
<path d="M199 670h1zM199 670h1z"/>
<path d="M195 670h3zM195 670h3z"/>
<path d="M199 670h1zM199 670h1z"/>
<path d="M199 670h1zM199 670h1z"/>
<path d="M199 670h1zM199 670h1z"/>
<path d="M195 670h3zM195 670h3h-2z"/>
<path d="M199 670l2 1zM199 670l2 1h-2z"/>
<path d="M199 671h2zM199 671h2z"/>
<path d="M196 670l2 1zM196 670l2 1z"/>
<path d="M199 671h2zM199 671h2h-2z"/>
<path d="M199 671h2zM199 671h2zM199 671h2zM199 671h2z"/>
<path d="M199 671h2zM199 671h2zM199 671h2zM199 671h2zM199 671h2zM199 671h2z"/>
<path d="M199 671h2zM199 671h2zM199 671h2zM199 671h2z"/>
<path d="M196 671h3h-1zM196 671h3h-3z"/>
<path d="M199 671h2zM199 671h2z"/>
<path d="M196 671h3zM196 671h3z"/>
<path d="M199 671h2zM199 671h2z"/>
<path d="M196 671h3zM196 671h3z"/>
<path d="M199 671h2zM199 671h2zM199 671h2zM199 671h2z"/>
<path d="M196 671h3zM196 671h3z"/>
<path d="M199 671h2zM199 671h2z"/>
<path d="M196 671h3zM196 671h3z"/>
<path d="M196 671h5zM196 671h5z"/>
<path d="M197 671l4 1zM197 671l4 1z"/>
<path d="M197 672h5h-1zM197 672h5h-5z"/>
<path d="M197 672h5zM197 672h5z"/>
<path d="M197 672l6 1-1-1zM197 672l6 1h-5zM198 673h5zM198 673h5z"/>
<path d="M198 673h5zM198 673h5z"/>
<path d="M198 673h5zM198 673h5z"/>
<path d="M198 673h5zM198 673h5z"/>
<path d="M198 673h5zM198 673h5zM198 673h5zM198 673h5z"/>
<path d="M198 673h5zM198 673h5z"/>
<path d="M197 673h1zM197 673h1z"/>
<path d="M198 673h5zM198 673h5zM198 673h5zM198 673h5z"/>
<path d="M198 673h5zM198 673h5z"/>
<path d="M198 673h5zM198 673h5z"/>
<path d="M197 673h1zM197 673h1z"/>
<path d="M198 673h5zM198 673h5z"/>
<path d="M197 673h1zM197 673h1z"/>
<path d="M198 673h5zM198 673h5z"/>
<path d="M197 673h1zM197 673h1z"/>
<path d="M197 673h6zM197 673h6z"/>
<path d="M197 673h6zM197 673h6zM197 673h6z"/>
<path d="M197 673h6zM197 673h6zM197 673h6z"/>
<path d="M197 673h6zM197 673h6zM197 673h6z"/>
<path d="M197 673h6zM196 673h7z"/>
<path d="M196 673h7zM196 673h7z"/>
<path d="M196 673h7zM196 673h7zM196 673h7zM196 673h7zM196 673h7zM196 673h7zM196 673h7z"/>
<path d="M196 673h7zM196 673h7zM196 673h7zM196 673h7zM196 673h7zM196 673h7zM196 673h7z"/>
<path d="M196 673h7zM196 673h7z"/>
<path d="M196 673h7zM196 673h7zM196 673h7zM196 673h7zM196 673h7zM196 673h7zM196 673h7zM196 673h7zM196 673h7zM196 673h7zM196 673h7zM196 673h7zM196 673h7zM196 673h7z"/>
<path d="M196 673h7zM196 673h7z"/>
<path d="M196 673h7zM196 673h7zM196 673h7zM196 673h7z"/>
<path d="M196 673l7 1zM196 673l7 1zM196 674h7zM196 674h7z"/>
<path d="M196 674h7zM196 674h7zM196 674h7zM196 674h7zM196 674h7zM196 674h7zM196 674h7zM196 674h7zM196 674h7zM196 674h7zM196 674h7zM196 674h7z"/>
<path d="M196 674h7zM196 674h7z"/>
<path d="M196 674h7zM196 674h7zM196 674h7zM196 674h7z"/>
<path d="M196 674h7zM196 674h7z"/>
<path d="M196 674h7zM196 674h7z"/>
<path d="M196 674h7zM196 674h7z"/>
<path d="M196 674h1zM196 674h1z"/>
<path d="M196 674h1zM196 674h1z"/>
<path d="M197 674h6zM197 674h6z"/>
<path d="M197 674h6zM197 674h6z"/>
<path d="M198 674h5zM198 674h5z"/>
<path d="M198 674h5zM198 674h5z"/>
<path d="M198 674h5zM198 674h5z"/>
<path d="M199 674h4zM199 674h4z"/>
<path d="M199 674h4zM199 674h4z"/>
<path d="M199 674h4zM199 674h4zM199 674h4z"/>
<path d="M200 674h3zM200 674h3z"/>
<path d="M200 674h3zM200 674h3z"/>
<path d="M200 674h3zM200 674h3z"/>
<path d="M200 674h3zM200 674h3z"/>
<path d="M201 674h2zM201 674h2z"/>
<path d="M201 674h2zM201 674h2z"/>
</g>
<g fill="none" stroke="#545454" stroke-width=".57">
<path d="M196 673h.1M196 674h.1M196 674h7M196 665h-1a8 8 0 0 0 3 8h-1M196 665l1 4M197 669l2 2v-1v-1h1l3 4M197 673h-1M203 673v1M537 784h.1M537 784v1M537 785h.1M537 785v1a8 8 0 0 0 4 4l1-5"/>
<path d="M537 785h1M538 784v2v-1M538 784a8 8 0 0 1 4-5h1l-2 3-1 4M540 786h.1M542 785l-1-1v1v-1l-1 2M546 795h.1M547 794l-1 1M547 794h.1M548 794a8 8 0 0 0 4 7l1-1-2-2-1-4M548 794h-1M550 794l1 1 1-1M550 794h.1"/>
<path d="M552 794h.1M552 794l-2-5a8 8 0 0 0-3 5l-1 1"/>
</g>
<!-- layer: 0 -->
<g fill="none" stroke="#f00" stroke-width=".57">
<path d="M408 66h184v24h-184zM275 125h57v32h-57zM497 134h19v37h-19zM523 129h20v36h-20zM548 129h19v19h-19zM275 157h17v25h-17zM275 182h57v30h-57zM647 197h18v134h-18zM607 201h19v130h-19zM317 238h13v20h-13zM274 260h21v11h-21zM280 274h20v54h-20z"/>
<path d="M304 262h26v68h-26zM769 267l49 10-5 23-49-10zM765 298l49 10-4 24-49-10z"/>
</g>
<g font-size="7.9">
<text x="489" y="77">Cooling</text>
<text x="492" y="85">tower</text>
<text x="292" y="142">Ethanol</text>
<text x="552" y="142">MX</text>
<text x="519" y="149">Nitrogen</text>
<text x="499" y="155">Data</text>
<text x="496" y="164">shelter</text>
<text x="273" y="173">Utillity</text>
<text x="530" y="177">MX</text>
<text x="802" y="182">Kalundborg</text>
<text x="805" y="190">Forsyning</text>
<text x="294" y="199">MVR</text>
<text x="212" y="236">MS Tankfarm</text>
<text x="393" y="235">MU</text>
<text x="705" y="261" transform="rotate(-90 705 261)">MAP 01</text>
<text x="731" y="269" transform="rotate(-90 731 269)">Wast container</text>
<text x="639" y="271" transform="rotate(-90 639 271)">Wellfare</text>
<text x="527" y="281">MB</text>
<text x="773" y="283" transform="rotate(12 773 283)">MAP 02</text>
<text x="310" y="298">MY</text>
<text x="772" y="314" transform="rotate(12 772 314)">MAP 03</text>
<text x="253" y="424">MA40</text>
<text x="401" y="424">MA50</text>
<text x="583" y="424">MA60</text>
<text x="734" y="494" transform="rotate(-63 734 494)">Laydown 30</text>
<text x="330" y="549">MA70</text>
<text x="477" y="550">MA80</text>
<text x="610" y="548">MA31</text>
<text x="253" y="555">MA10</text>
<text x="405" y="555">MA20</text>
<text x="557" y="555">MA30</text>
<text x="197" y="566">MA11</text>
<text x="659" y="662" transform="rotate(-68 659 662)">Laydown 20</text>
<text x="605" y="733" transform="rotate(25 605 733)">Guard</text>
<text x="601" y="741" transform="rotate(25 601 741)">house</text>
</g>
<text font-size="7.9" fill="#f00" x="572" y="713" transform="rotate(25 572 713)">STOP!</text>
<g font-size="7">
<text x="1119" y="790">Novo Nordisk A/S</text>
<text x="1119" y="797">Site MA</text>
</g>
<g font-size="6.3">
<text x="1161" y="562">MA-XX-10-DD-92-00916-000</text>
<text x="1167" y="804">M3 North</text>
<text x="1167" y="810">Detail Design</text>
<text x="1167" y="817">Delplan</text>
<text x="1167" y="822">Site Plan xxx</text>
<text x="1134" y="830">MA-XX-10-DD-92-00916-000</text>
</g>
<text font-size="4.7" x="1095" y="777">Name</text>
<g font-size="3.9">
<text x="1076" y="763">001</text>
<text x="1090" y="763">2024.01.23</text>
<text x="1114" y="763">JNWJ</text>
<text x="1138" y="763">Updatede laydown areas</text>
</g>
<g font-size="3.5">
<text x="1075" y="768">Rev.:</text>
<text x="1091" y="768">Rev. date:</text>
<text x="1114" y="768">Design init.:</text>
<text x="1185" y="768">Revisions:</text>
<text x="1073" y="775">Drawing</text>
<text x="1073" y="779">checked:</text>
<text x="1135" y="775">Drawing</text>
<text x="1135" y="779">released:</text>
<text x="1210" y="775">Document</text>
<text x="1210" y="779">classification:</text>
<text x="1117" y="802">Creation date:</text>
<text x="1117" y="806">Revision date:</text>
<text x="1117" y="810">Draughtsman:</text>
<text x="1117" y="814">Designer:</text>
<text x="1117" y="818">Scale:</text>
<text x="1117" y="822">Page no.:</text>
</g>
<g font-size="3.2">
<text x="1142" y="802">2024.09.27</text>
<text x="1142" y="810">JNWJ</text>
<text x="1142" y="814">ConM</text>
<text x="1142" y="818">1:1000</text>
</g>
<g font-size="2.8">
<text x="1076" y="807">NNE A/S</text>
<text x="1076" y="811">Bredevej 2</text>
<text x="1076" y="814">DK-2830 Virum</text>
<text x="1076" y="821">Fax: +45 4444 3777</text>
<text x="1077" y="817">Tel: +45 4444 7777</text>
</g>
</svg>
